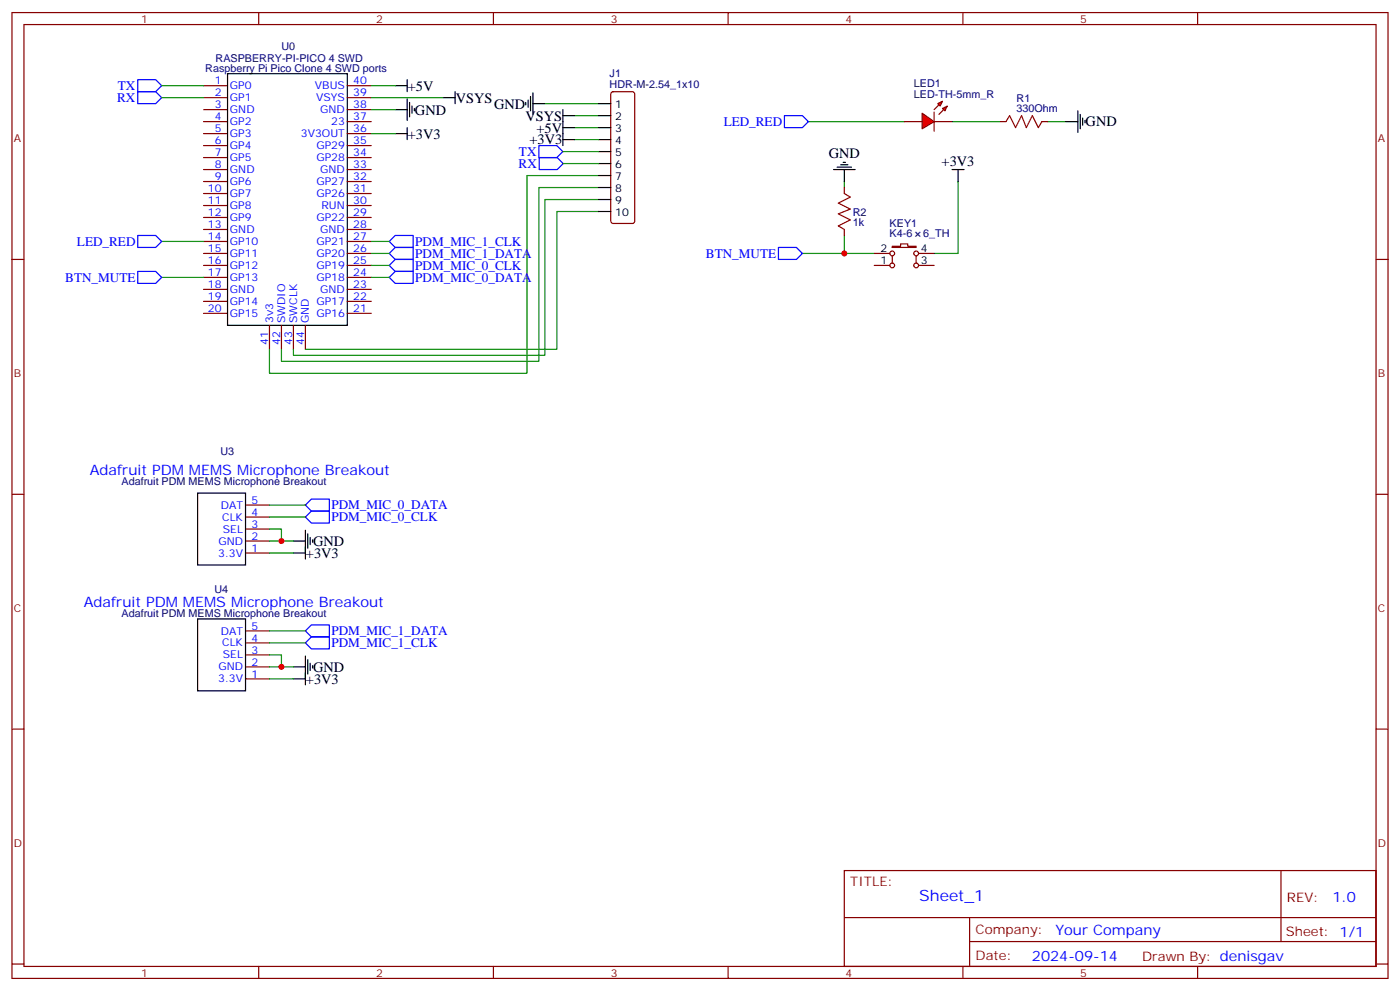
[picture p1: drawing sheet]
<svg xmlns="http://www.w3.org/2000/svg" width="412mm" height="292mm" viewBox="0 0 412 292" stroke-linecap="round" stroke-linejoin="round" font-family="sans-serif">
<g fill="none" stroke="#870000" stroke-width=".35">
<path d="M3.5 3.7h405.4v284.3h-405.4zM7.1 7.2h398.2v277.3h-398.2zM76.2 3.7v3.5M145.3 3.7v3.5M214.5 3.7v3.5M283.6 3.7v3.5M352.8 3.7v3.5M60 25.2h7M60 28.8h7M60 32.3h7M60 35.8h7M60 39.3h7"/>
<path d="M102.3 25.2h7.1M102.3 28.8h7.1M102.3 32.3h7.1M102.3 35.8h7.1M102.3 39.3h7.1M180.2 27.2l.4-.2h5.7l.5 .2 .2 .5v37.4l-.3 .5-.4 .2h-5.7l-.5-.2-.2-.5v-37.4zM294.6 35.8h1.7M306.9 35.8h1.8M60 42.9h7M60 46.4h7M60 49.9h7M60 53.4h7"/>
<path d="M60 57h7M102.3 42.9h7.1M102.3 46.4h7.1M102.3 49.9h7.1M102.3 53.4h7.1M102.3 57h7.1M248.7 55.2v1.8M3.5 76.4h3.6M60 60.5h7M60 64h7M60 67.6h7M60 71.1h7"/>
<path d="M60 74.6h7M60 78.1h7M102.3 60.5h7.1M102.3 64h7.1M102.3 67.6h7.1M102.3 71.1h7.1M102.3 74.6h7.1M102.3 78.1h7.1M248.7 67.6v1.7M257.5 74.6h4.6M257.5 78.1h4.6M262.8 72.5h2.5v-.7h2.1v.7h2.5v.3h-7.1z"/>
<path d="M262.8 75.3v2.1M269.9 75.3v2.1M270.6 74.6h4.6M270.6 78.1h4.6M405.3 76.4h3.6M60 81.7h7M60 85.2h7M60 88.7h7M60 92.3h7M79.4 95.8v7M82.9 95.8v7M86.4 95.8v7"/>
<path d="M90 95.8v7M102.3 81.7h7.1M102.3 85.2h7.1M102.3 88.7h7.1M102.3 92.3h7.1M3.5 145.5h3.6M72.3 159.3h7.1M72.3 155.8h7.1M72.3 152.2h7.1M72.3 148.7h7.1M405.3 145.5h3.6M72.3 162.8h7.1"/>
<path d="M72.3 199.8h7.1M72.3 196.3h7.1M72.3 192.8h7.1M72.3 189.3h7.1M72.3 185.7h7.1M3.5 214.7h3.6M405.3 214.7h3.6M248.7 256.3h156.6v28.2h-156.6zM377.3 256.3v20.9M248.7 270.1h156.5M285.6 277.2h119.6M285.6 270.1v14.2"/>
<path d="M3.5 283.8h3.6M76.2 284.5v3.5M145.3 284.5v3.5M214.5 284.5v3.5M283.6 284.5v3.5M352.8 284.5v3.5M405.3 283.8h3.6"/>
<circle cx="262.8" cy="78.1" r=".71"/>
<circle cx="262.8" cy="74.6" r=".71"/>
<circle cx="269.9" cy="78.1" r=".71"/>
<circle cx="269.9" cy="74.6" r=".71"/>
</g>
<g fill="none" stroke="#000" stroke-width=".35">
<path d="M67 21.7h35.3v74.1h-35.3zM116.4 25.2h3.5M116.4 32.3h3.5M116.4 39.3h3.5M119.9 23.5v3.5M119.9 29.1v6.4M119.9 37.6v3.5M120.6 30.2v4.2M121.4 31.2v2.1M122.1 31.9v.7M130.5 28.8h3.6M134.1 27v3.5"/>
<path d="M154.9 30.2v.7M155.6 29.5v2.1M156.3 28.4v4.2M157 30.5h3.5M157 27.3v6.4M165.8 37.6h3.5M165.8 32.3v10.6M165.8 34h3.5M176.4 37.6h3.5M176.4 34h3.5M176.4 30.5h3.5M314 35.8h3.5"/>
<path d="M317.5 32.6v6.4M318.2 33.7v4.2M318.9 34.7v2.2M319.6 35.5v.7M165.8 41.1h3.5M176.4 41.1h3.5M176.4 44.6h3.5M176.4 48.2h3.5M176.4 51.7h3.5M176.4 55.2h3.5M176.4 58.7h3.5M245.5 49.9h6.4"/>
<path d="M246.6 49.2h4.2M247.6 48.5h2.2M248.4 47.8h.7M248.7 49.9v3.5M280.5 49.9h3.5M282.2 49.9v3.5M176.4 62.3h3.5M58.2 145.2h14.1v21.1h-14.1zM58.2 182.2h14.1v21.2h-14.1z"/>
</g>
<g fill="none" stroke="#008700" stroke-width=".35">
<path d="M47.6 25.2h12.4M47.6 28.8h12.4M109.4 25.2h7M109.4 32.3h7M109.4 39.3h7M109.4 28.8h21.1M160.5 30.5h15.9M169.3 34h7.1M169.3 37.6h7.1M238.1 35.8h28.2M280.5 35.8h14.1M308.7 35.8h5.3"/>
<path d="M165.8 48.2h10.6M165.8 44.6h10.6M169.3 41.1h7.1M176.4 51.7h-21.2v58.2h-75.8v-7.1M176.4 55.2h-17.7v51.2h-75.8v-3.6M176.4 58.7h-15.9v45.9h-74.1v-1.8M248.7 53.4v1.8M282.2 53.4v21.2h-7M176.4 62.3h-12.4v40.5h-74M236.4 74.6h21.1M248.7 69.3v5.3"/>
</g>
<path d="M40.6 23.5h5.3l1.7 1.7-1.7 1.8h-5.3zM40.6 27h5.3l1.7 1.8-1.7 1.7h-5.3zM231.1 34h5.3l1.7 1.8-1.7 1.8h-5.3zM158.7 42.9h5.3l1.8 1.7-1.8 1.8h-5.3zM158.8 46.4h5.3l1.8 1.8-1.8 1.7h-5.3zM229.3 72.8h5.3l1.8 1.8-1.8 1.8h-5.3z" fill="none" stroke="#00f" stroke-width=".35"/>
<path d="M296.3 35.8l1.1-1.8 1.8 3.6 1.7-3.6 1.4 3.6 1.8-3.6 1.8 3.6 1-1.8M248.7 57l1.8 1-3.6 1.8 3.6 1.8-3.6 1.4 3.6 1.7-3.6 1.8 1.8 1.1" fill="none" stroke="#a10000" stroke-width=".35"/>
<g fill="#f00" stroke="#870000" stroke-width=".35">
<path d="M271.6 33.3l3.6 2.5-3.6 2.1z"/>
<path d="M275.2 33v5.6z"/>
</g>
<g fill="#870000" stroke="#870000" stroke-width=".35">
<path d="M276.6 30.9l-1.4 1.4z"/>
<path d="M276.6 33.7l1.4-1.4z"/>
</g>
<g fill="#f00" stroke="#870000" stroke-width=".35">
<path d="M276.2 30.5l1.4-.7-.7 1.4z"/>
<path d="M277.6 31.9l1.4-.7-.7 1.4z"/>
</g>
<path d="M266.3 35.8h5.3M275.2 35.8h5.3" fill="none" stroke="#870000" stroke-width=".35"/>
<g fill="none" stroke="#008700" stroke-width=".35">
<path d="M47.6 71.1h12.4M109.4 71.1h5.3M109.4 74.6h5.3M109.4 78.1h5.3M47.6 81.7h12.4M109.4 81.7h5.3M79.4 155.8h3.5v3.5M79.4 159.3h7M79.4 148.7h10.6M79.4 152.2h10.6M79.4 162.8h7M79.4 192.8h3.5v3.5"/>
<path d="M79.4 199.8h7M79.4 196.3h7M79.4 185.7h10.6M79.4 189.3h10.6"/>
</g>
<path d="M40.6 79.9h5.3l1.7 1.8-1.7 1.7h-5.3zM40.6 69.3h5.3l1.7 1.8-1.7 1.7h-5.3zM114.7 78.1l1.7-1.7h5.3v3.5h-5.3zM114.7 74.6l1.7-1.8h5.3v3.6h-5.3zM116.4 69.3h5.3v3.5h-5.3l-1.7-1.7zM114.7 81.7l1.7-1.8h5.3v3.5h-5.3zM90 148.7l1.7-1.8h5.3v3.6h-5.3zM90 152.2l1.7-1.7h5.3v3.5h-5.3zM90 189.3l1.7-1.8h5.3v3.5h-5.3zM90 185.7l1.7-1.7h5.3v3.5h-5.3z" fill="none" stroke="#00f" stroke-width=".35"/>
<path d="M86.4 159.3h3.6M90 156.1v8.5M90.7 157.2v4.2M91.4 158.2v2.1M92.1 158.9v.7M86.4 162.8h3.6M86.4 196.3h3.6M86.4 199.8h3.6M90 193.1v8.5M90.7 194.2v4.2M91.4 195.3v2.1M92.1 196v.7" fill="none" stroke="#000" stroke-width=".35"/>
<g fill="#c00">
<circle cx="248.7" cy="74.6" r=".88"/>
<circle cx="82.9" cy="159.3" r=".88"/>
<circle cx="82.9" cy="196.3" r=".88"/>
</g>
<text font-size="4.6" fill="#00f" x="270.8" y="265.3">Sheet_1</text>
<g font-size="4.2">
<text x="120.1" y="26.7">+5V</text>
<text x="122.2" y="33.8">GND</text>
<text x="134.2" y="30.2">VSYS</text>
<text x="145.5" y="32">GND</text>
<text x="154.8" y="35.5">VSYS</text>
<text x="120.1" y="40.8">+3V3</text>
<text x="158" y="39.1">+5V</text>
<text x="319.8" y="37.2">GND</text>
<text x="155.9" y="42.5">+3V3</text>
<text x="244.1" y="46.6">GND</text>
<text x="277.4" y="48.7">+3V3</text>
<text x="92.3" y="160.8">GND</text>
<text x="90.1" y="164.3">+3V3</text>
<text x="92.3" y="197.8">GND</text>
<text x="90.1" y="201.3">+3V3</text>
</g>
<g font-size="4.2" fill="#00f">
<text x="26.5" y="139.9">Adafruit PDM MEMS Microphone Breakout</text>
<text x="24.7" y="178.7">Adafruit PDM MEMS Microphone Breakout</text>
<text x="392.5" y="265.6">1.0</text>
<text x="310.9" y="275.1">Your Company</text>
<text x="304" y="282.9">2024-09-14</text>
</g>
<g font-size="3.9" fill="#00f">
<text x="34.7" y="26.5">TX</text>
<text x="34.5" y="30">RX</text>
<text x="213.2" y="37.1">LED_RED</text>
<text x="152.9" y="45.9">TX</text>
<text x="152.8" y="49.4">RX</text>
<text x="22.7" y="72.4">LED_RED</text>
<text x="122.3" y="75.9">PDM_MIC_1_DATA</text>
<text x="122.3" y="72.4">PDM_MIC_1_CLK</text>
<text x="208" y="75.9">BTN_MUTE</text>
<text x="19.2" y="82.9">BTN_MUTE</text>
<text x="122.3" y="79.4">PDM_MIC_0_CLK</text>
<text x="122.3" y="82.9">PDM_MIC_0_DATA</text>
<text x="97.6" y="150">PDM_MIC_0_DATA</text>
<text x="97.6" y="153.5">PDM_MIC_0_CLK</text>
<text x="97.6" y="190.5">PDM_MIC_1_CLK</text>
<text x="97.6" y="187">PDM_MIC_1_DATA</text>
</g>
<g font-size="3.9" fill="#800">
<text x="250.5" y="260.9">TITLE:</text>
<text x="379.1" y="265.6">REV:</text>
<text x="287.4" y="275.1">Company:</text>
<text x="378.7" y="275.7">Sheet: 1/1</text>
<text x="287.4" y="282.8">Date:</text>
<text x="336.4" y="282.8">Drawn By: denisgav</text>
</g>
<g font-size="3.2" fill="#800">
<text x="41.6" y="6.7">1</text>
<text x="110.8" y="6.7">2</text>
<text x="179.9" y="6.7">3</text>
<text x="249.1" y="6.7">4</text>
<text x="318.2" y="6.7">5</text>
<text x="4.1" y="41.8">A</text>
<text x="405.9" y="41.8">A</text>
<text x="4.1" y="110.9">B</text>
<text x="405.9" y="110.9">B</text>
<text x="4.1" y="180.1">C</text>
<text x="405.9" y="180.1">C</text>
<text x="4.1" y="249.2">D</text>
<text x="405.9" y="249.2">D</text>
<text x="41.6" y="287.5">1</text>
<text x="110.8" y="287.5">2</text>
<text x="179.9" y="287.5">3</text>
<text x="249.1" y="287.5">4</text>
<text x="318.2" y="287.5">5</text>
</g>
<g font-size="3.2" fill="#000080">
<text x="82.9" y="14.6">U0</text>
<text x="60.5" y="21.1">Raspberry Pi Pico Clone 4 SWD ports</text>
<text x="63.5" y="18.2">RASPBERRY-PI-PICO 4 SWD</text>
<text x="179.6" y="22.8">J1</text>
<text x="179.6" y="25.9">HDR-M-2.54_1x10</text>
<text x="269.2" y="28.8">LED-TH-5mm_R</text>
<text x="269.2" y="25.7">LED1</text>
<text x="299.4" y="30">R1</text>
<text x="299.4" y="33">330Ohm</text>
<text x="251.2" y="63.5">R2</text>
<text x="251.2" y="66.5">1k</text>
<text x="262.1" y="69.8">K4-6</text>
<text x="262.1" y="66.8">KEY1</text>
<text x="271.9" y="69.8">6_TH</text>
<text x="64.9" y="134">U3</text>
<text x="35.8" y="142.9">Adafruit PDM MEMS Microphone Breakout</text>
<text x="63.2" y="174.6">U4</text>
<text x="35.8" y="181.7">Adafruit PDM MEMS Microphone Breakout</text>
</g>
<g font-size="3.2" fill="#00f">
<text x="63.2" y="24.9">1</text>
<text x="63.2" y="28.4">2</text>
<text x="67.7" y="26.3">GP0</text>
<text x="67.7" y="29.8">GP1</text>
<text x="92.8" y="26.3">VBUS</text>
<text x="93.1" y="29.8">VSYS</text>
<text x="104.1" y="28.4">39</text>
<text x="104.1" y="24.9">40</text>
<text x="63.2" y="31.9">3</text>
<text x="63.2" y="35.5">4</text>
<text x="67.7" y="33.3">GND</text>
<text x="94.3" y="33.3">GND</text>
<text x="104.1" y="35.5">37</text>
<text x="104.1" y="31.9">38</text>
<text x="63.2" y="39">5</text>
<text x="67.7" y="36.9">GP2</text>
<text x="67.7" y="40.4">GP3</text>
<text x="88.6" y="40.4">3V3OUT</text>
<text x="97.6" y="36.9">23</text>
<text x="104.1" y="39">36</text>
<text x="63.2" y="42.5">6</text>
<text x="63.2" y="46">7</text>
<text x="67.7" y="43.9">GP4</text>
<text x="67.7" y="47.4">GP5</text>
<text x="93.2" y="47.4">GP28</text>
<text x="93.2" y="43.9">GP29</text>
<text x="104.1" y="46">34</text>
<text x="104.1" y="42.5">35</text>
<text x="63.2" y="49.6">8</text>
<text x="63.2" y="53.1">9</text>
<text x="67.7" y="51">GND</text>
<text x="94.3" y="51">GND</text>
<text x="104.1" y="53.1">32</text>
<text x="104.1" y="49.6">33</text>
<text x="61.2" y="56.6">10</text>
<text x="67.7" y="54.5">GP6</text>
<text x="67.7" y="58">GP7</text>
<text x="93.2" y="58">GP26</text>
<text x="93.2" y="54.5">GP27</text>
<text x="104.1" y="56.6">31</text>
<text x="61.2" y="60.1">11</text>
<text x="61.2" y="63.7">12</text>
<text x="67.7" y="61.6">GP8</text>
<text x="67.7" y="65.1">GP9</text>
<text x="93.2" y="65.1">GP22</text>
<text x="94.7" y="61.6">RUN</text>
<text x="104.1" y="63.7">29</text>
<text x="104.1" y="60.1">30</text>
<text x="61.2" y="67.2">13</text>
<text x="61.2" y="70.7">14</text>
<text x="67.7" y="68.6">GND</text>
<text x="94.3" y="68.6">GND</text>
<text x="104.1" y="70.7">27</text>
<text x="104.1" y="67.2">28</text>
<text x="61.2" y="74.3">15</text>
<text x="61.2" y="77.8">16</text>
<text x="67.7" y="72.1">GP10</text>
<text x="67.7" y="75.7">GP11</text>
<text x="93.2" y="75.7">GP20</text>
<text x="93.2" y="72.1">GP21</text>
<text x="104.1" y="77.8">25</text>
<text x="104.1" y="74.3">26</text>
<text x="61.2" y="81.3">17</text>
<text x="67.7" y="79.2">GP12</text>
<text x="67.7" y="82.7">GP13</text>
<text x="93.2" y="82.7">GP18</text>
<text x="93.2" y="79.2">GP19</text>
<text x="104.1" y="81.3">24</text>
<text x="61.2" y="84.8">18</text>
<text x="61.2" y="88.4">19</text>
<text x="67.7" y="86.3">GND</text>
<text x="67.7" y="89.8">GP14</text>
<text x="93.2" y="89.8">GP17</text>
<text x="94.3" y="86.3">GND</text>
<text x="104.1" y="88.4">22</text>
<text x="104.1" y="84.8">23</text>
<text x="61.2" y="91.9">20</text>
<text x="67.7" y="93.3">GP15</text>
<text x="80.4" y="95.1" transform="rotate(-90 80.4 95.1)">3v3</text>
<text x="84" y="95.1" transform="rotate(-90 84 95.1)">SWDIO</text>
<text x="87.5" y="95.1" transform="rotate(-90 87.5 95.1)">SWCLK</text>
<text x="91" y="95.1" transform="rotate(-90 91 95.1)">GND</text>
<text x="93.2" y="93.3">GP16</text>
<text x="104.1" y="91.9">21</text>
<text x="79" y="101.6" transform="rotate(-90 79 101.6)">41</text>
<text x="82.5" y="101.6" transform="rotate(-90 82.5 101.6)">42</text>
<text x="86.1" y="101.6" transform="rotate(-90 86.1 101.6)">43</text>
<text x="89.6" y="101.6" transform="rotate(-90 89.6 101.6)">44</text>
<text x="65" y="149.8">DAT</text>
<text x="74.1" y="148.3">5</text>
<text x="65.4" y="153.3">CLK</text>
<text x="74.1" y="155.4">3</text>
<text x="74.1" y="151.9">4</text>
<text x="64.3" y="160.3">GND</text>
<text x="65.7" y="156.8">SEL</text>
<text x="74.1" y="158.9">2</text>
<text x="64.3" y="163.9">3.3V</text>
<text x="74.1" y="162.5">1</text>
<text x="74.1" y="185.4">5</text>
<text x="65" y="186.8">DAT</text>
<text x="65.4" y="190.3">CLK</text>
<text x="74.1" y="188.9">4</text>
<text x="64.3" y="197.4">GND</text>
<text x="65.7" y="193.9">SEL</text>
<text x="74.1" y="196">2</text>
<text x="74.1" y="192.4">3</text>
<text x="64.3" y="200.9">3.3V</text>
<text x="74.1" y="199.5">1</text>
</g>
<g font-size="3.2">
<text x="181.2" y="31.9">1</text>
<text x="181.2" y="35.5">2</text>
<text x="181.2" y="39">3</text>
<text x="181.2" y="42.5">4</text>
<text x="181.2" y="46">5</text>
<text x="181.2" y="49.6">6</text>
<text x="181.2" y="53.1">7</text>
<text x="181.2" y="56.6">8</text>
<text x="181.2" y="60.1">9</text>
<text x="181.2" y="63.7">10</text>
<text x="259.4" y="77.8">1</text>
<text x="259.4" y="74.3">2</text>
<text x="271.3" y="77.8">3</text>
<text x="271.3" y="74.3">4</text>
</g>
</svg>
